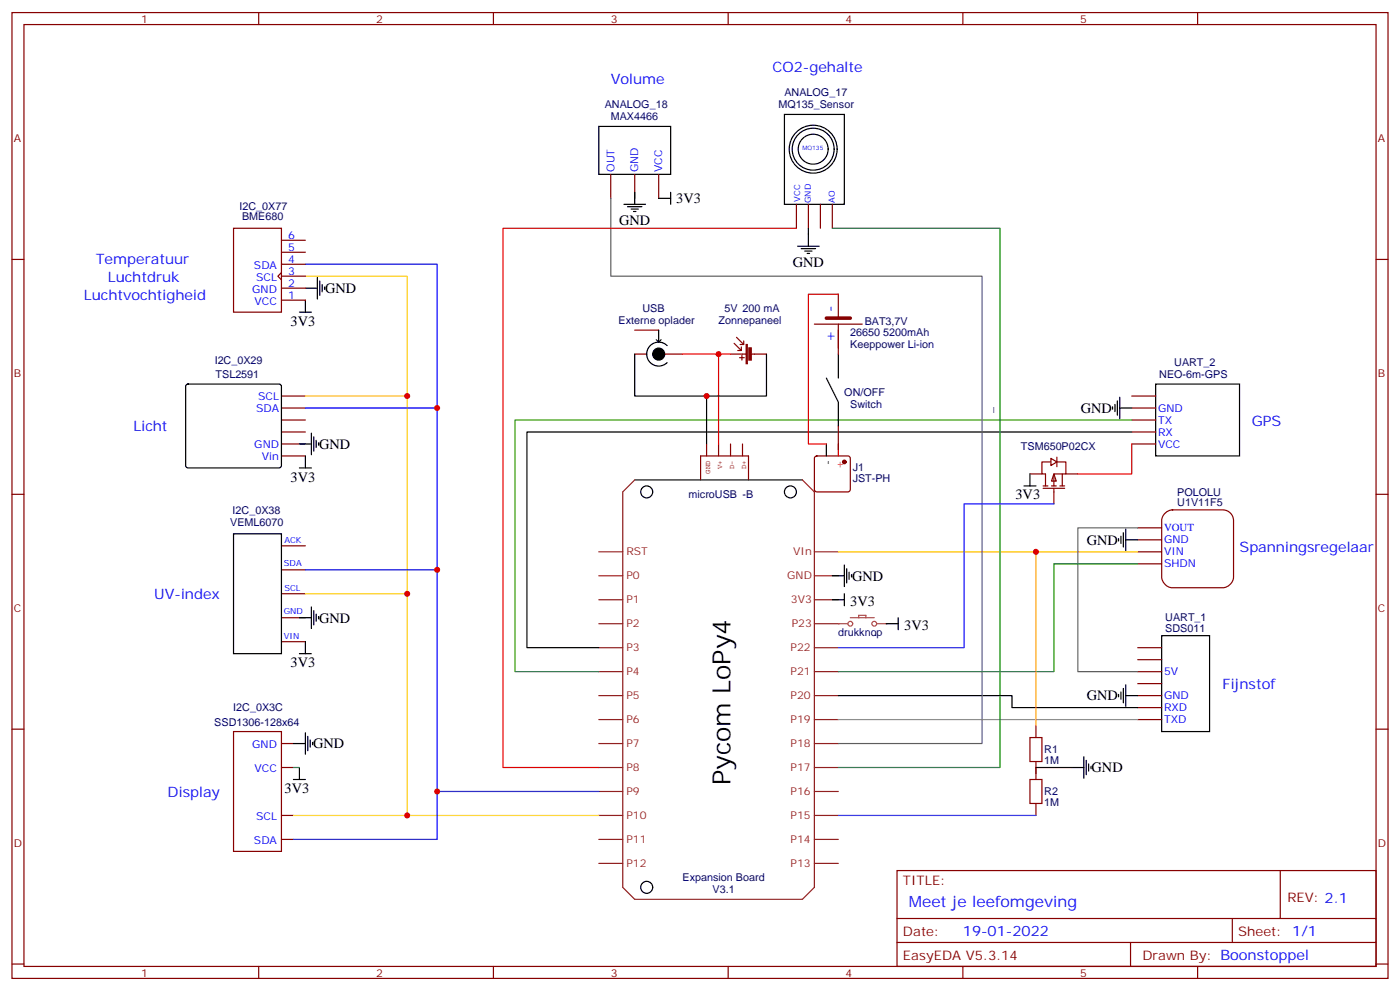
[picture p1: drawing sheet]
<svg xmlns="http://www.w3.org/2000/svg" width="412mm" height="292mm" viewBox="0 0 412 292" stroke-linecap="round" stroke-linejoin="round" font-family="sans-serif">
<g fill="none" stroke="#870000" stroke-width=".35">
<path d="M3.5 3.7h405.4v284.3h-405.4zM7.1 7.2h398.2v277.3h-398.2zM76.2 3.7v3.5M145.3 3.7v3.5M214.5 3.7v3.5M283.6 3.7v3.5M352.8 3.7v3.5M179.9 51.3v7.1M187 51.3v7.1M194 51.3v7.1M3.5 76.4h3.6M234.6 60.1v7.1"/>
<path d="M238.1 60.1v7.1M241.7 60.1v7.1M245.2 60.1v7.1M405.3 76.4h3.6M187 97.2h7M239.9 95.4h14.1M246.9 86.6v7.1M246.9 95.4v8.8M82.9 116.6h7.1M187 104.2h3.5M195.8 104.2h5.3M333.4 116.6h7"/>
<path d="M82.9 134.2h7.1M82.9 130.7h7.1M82.9 127.2h7.1M82.9 123.6h7.1M82.9 120.1h7.1M240.1 134.4l.5-.2h9.2l.5 .2 .2 .5v9.2l-.3 .5-.4 .2h-9.2l-.5-.2-.2-.5v-9.2zM246.9 125.4v7.1M333.4 130.7h7M333.4 127.2h7M333.4 123.6h7M333.4 120.1h7M3.5 145.5h3.6"/>
<path d="M405.3 145.5h3.6M82.9 174.8h7.1M82.9 167.7h7.1M82.9 160.7h7.1M82.9 188.9h7.1M82.9 181.9h7.1M335.1 190.7h7.1M335.1 194.2h7.1M335.1 197.7h7.1M3.5 214.7h3.6M68.8 215.4h14.1v35.2h-14.1zM82.9 218.9h3.5"/>
<path d="M335.1 201.3h7.1M335.1 204.8h7.1M335.1 208.3h7.1M335.1 211.8h7.1M405.3 214.7h3.6M82.9 226h3.5M82.9 247.1h3.5M82.9 240.1h3.5M264.2 256.3h141.1v28.2h-141.1zM377.1 256.3v14.1M264.2 270.4h141.1M264.2 277.5h141.1"/>
<path d="M333 277.5v7M363 270.4v7.1M3.5 283.8h3.6M76.2 284.5v3.5M145.3 284.5v3.5M214.5 284.5v3.5M283.6 284.5v3.5M352.8 284.5v3.5M405.3 283.8h3.6"/>
</g>
<g fill="none" stroke="#8c2424" stroke-width=".35">
<path d="M187 141.3l-3.6 3.5v116.4l3.6 3.6h49.4l3.5-3.6v-116.4l-3.5-3.5M176.4 162.5h7M176.4 169.5h7M176.4 176.6h7M239.9 162.5h7M239.9 169.5h7M239.9 176.6h7M176.4 183.6h7M176.4 190.7h7M176.4 197.7h7M239.9 183.6h7M239.9 190.7h7"/>
<path d="M239.9 197.7h7M176.4 204.8h7M176.4 211.8h7M176.4 218.9h7M239.9 204.8h7M239.9 211.8h7M239.9 218.9h7M176.4 226h7M176.4 233h7M239.9 226h7M239.9 233h7M176.4 240.1h7"/>
<path d="M176.4 247.1h7M176.4 254.2h7M239.9 240.1h7M239.9 247.1h7M239.9 254.2h7"/>
</g>
<g fill="none" stroke="#000" stroke-width=".35">
<path d="M176.4 37.2h21.2v14.1h-21.2zM231.1 33.7h17.6v26.4h-17.6zM187 56.6v3.5M194 58.4h3.6M197.6 56.6v3.5M183.8 60.1h6.3M184.9 60.9h4.2M185.9 61.6h2.1M186.6 62.3h.7M234.9 72.5h6.4M236 73.2h4.2M237.1 73.9h2.1"/>
<path d="M237.8 74.6h.7M238.1 69v3.5M88.2 91.9h3.5M90 88.4v3.5M90 84.8h3.5M93.5 81.7v6.3M94.2 82.7v4.3M94.9 83.8v2.1M95.6 84.5v.7M194 97.2v3.5l-.7-.7M54.9 113.3l.5-.2h26.8l.5 .2 .2 .5v23.3l-.2 .5-.5 .2h-26.8l-.5-.3-.2-.4v-23.3zM187 104.2v12.4h21.1v14.1"/>
<path d="M194.7 100l-.7 .7M196.5 101.8a3.5 3.5 0 0 0-5-.1 3.5 3.5 0 0 0 0 5 3.5 3.5 0 0 0 5 0M225.8 104.2v12.4h-17.7M243.4 111.3l3.5 7.1v7M246.9 104.2v7.1M327.7 119.8v.7M328.4 119.1v2.1M329.1 118v4.2M329.8 116.9v6.4M340.4 113.1h24.7v21.1h-24.7zM88.2 130.7h3.5M88.2 137.8h3.5"/>
<path d="M90 134.2v3.6M91.7 127.5v6.4M92.4 128.6v4.2M93.1 129.6v2.2M93.8 130.4v.7M243.4 130.7v3.5M329.8 120.1h3.6M333.4 127.2h-178.2v63.5h21.2M68.8 157.2h14.1v35.2h-14.1zM187 141.3h49.4M91.7 178.7v6.3M92.4 179.7v4.3"/>
<path d="M245.2 169.5h3.5M245.2 176.6h3.5M248.7 166.3v6.4M248.7 174.8v3.5M249.4 167.4v4.2M250.1 168.5v2.1M250.8 169.2v.7M88.2 181.9h3.5M88.2 192.4h3.5M90 188.9v3.5M93.1 180.8v2.1M93.8 181.5v.7"/>
<path d="M342.2 187.1h14.1v28.3h-14.1zM86.4 218.9h3.6M90 215.7v6.4M90.7 216.8v4.2M91.4 217.8v2.2M92.1 218.5v.8M246.9 204.8h51.2v3.5h37M329.5 204.4v.7M330.2 203.7v2.1M330.9 202.7v4.2M331.6 204.8h3.5M331.6 201.6v6.4"/>
<path d="M86.4 229.5h3.6M88.2 226v3.5"/>
<circle cx="239.5" cy="43.9" r="7.1"/>
<circle cx="239.5" cy="43.9" r="4.4"/>
<circle cx="239.5" cy="43.9" r="6.2"/>
<circle cx="190.5" cy="144.8" r="1.76"/>
<circle cx="232.8" cy="144.8" r="1.76"/>
<circle cx="190.5" cy="261.2" r="1.76"/>
</g>
<path d="M86.4 226h1.8" fill="none" stroke="#008700" stroke-width=".35"/>
<path d="M90 81.3h29.9v158.8h56.5M90 116.6h29.9M90 174.8h29.9M86.4 240.1h33.5" fill="none" stroke="#fc0" stroke-width=".35"/>
<path d="M90 77.8h38.8v155.2h47.6M90 120.1h38.8M90 167.7h38.8M128.8 233v14.1h-42.4" fill="none" stroke="#00f" stroke-width=".35"/>
<path d="M333.4 123.6h-181.7v74.1h24.7" fill="none" stroke="#390" stroke-width=".35"/>
<path d="M246.9 211.8h88.2" fill="none" stroke="#999" stroke-width=".35"/>
<path d="M243.4 93.7h7.1" fill="none" stroke="#870000" stroke-width="1.1"/>
<circle cx="248.7" cy="136" r=".53" fill="#870000" stroke="#870000" stroke-width=".35"/>
<path d="M246.9 86.6h-8.8v44.1h5.3M201.1 104.2h10.6v26.5M211.7 104.2h3.5M246.9 130.7v3.5" fill="none" stroke="#f00" stroke-width=".35"/>
<g fill="none" stroke="#850000" stroke-width=".35">
<path d="M217 99.3l2.1 2.1M215.2 104.2h4.6M216.3 101.1l2.1 2.1M217.8 105.3h1.5M218.4 102.1v1.1h-1.1M218.5 104.6v1.4M219.1 100.4v1h-1.1M221.2 104.2h4.6M208.1 130.7v3.5M211.7 130.7v3.5M215.2 130.7v3.5M218.7 130.7v3.5"/>
<path d="M206.4 141.3v-7.1h14.1v7.1"/>
</g>
<g fill="#850000" stroke="#850000" stroke-width=".35">
<path d="M219.8 101.4h.3v5.7h-.3z"/>
<path d="M220.6 102.4h.7v3.6h-.7z"/>
</g>
<circle cx="194" cy="104.2" r="1.76" fill="#000" stroke="#000" stroke-width=".35"/>
<path d="M246.9 183.6h2.9M250.5 181.9h7M251.2 183.6a.71 .71 0 0 0-1-.6 .71 .71 0 0 0-.2 1.1 .71 .71 0 0 0 1.1-.2l.1-.3M252.9 181.9v-.7h2.2v.7M261.1 183.6h-2.9a.71 .71 0 0 0-.9-.6 .71 .71 0 0 0-.3 1.1 .71 .71 0 0 0 1.2-.2v-.3" fill="none" stroke="#a64a4a" stroke-width=".35"/>
<g fill="#a64a4a">
<circle cx="261.1" cy="183.6" r=".18"/>
<circle cx="246.9" cy="183.6" r=".18"/>
</g>
<path d="M261.1 183.6h3.5M264.6 181.9v3.5" fill="none" stroke="#000" stroke-width=".35"/>
<path d="M343 151.3a3.4 3.4 0 0 1 2.4-1.2h14.8a3.2 3.2 0 0 1 3.2 3.2v16.6a3.4 3.4 0 0 1-3.2 3.1h-14.8a3.4 3.4 0 0 1-3.2-3.1v-16.6l.1-.7z" fill="#fff" stroke="#870000" stroke-width=".35"/>
<g fill="none" stroke="#870000" stroke-width=".35">
<path d="M68.8 67.2h14.1v24.7h-14.1zM82.9 77.8h7.1M82.9 74.3h7.1M82.9 70.7h7.1M82.9 80.3l-1.1 1 1.1 1.1M82.9 88.4h7.1M82.9 84.8h7.1M82.9 81.3h7.1M303.4 139.5h3.5M309.4 136h-2.5v3.5h1.1v3.6M310.4 139.5l.7 2.1h-1.4zM311.1 136h2.9v3.5h-1.1v3.6"/>
<path d="M312.9 139.5h-2.5v3.6M314 139.5h3.5M307.3 143.8h6.3M307.3 143.1h1.4M309.7 143.1h1.4M310.4 143.8v4.5M312.2 143.1h1.4M335.1 155.4h7.1M335.1 158.9h7.1M335.1 162.5h7.1M335.1 166h7.1M305.2 213.6v3.5"/>
<path d="M305.2 224.2v5.3M305.2 236.5v3.6"/>
</g>
<path d="M246.9 162.5h88.2M305.2 162.5v51.1" fill="none" stroke="#f90" stroke-width=".35"/>
<path d="M238.1 67.2v1.8M329.5 158.6v.7M330.2 157.9v2.1M330.9 156.8v4.2M331.6 158.9h3.5M331.6 155.8v6.3M315.7 226h3.6M319.3 222.8v6.3M320 223.8v4.3M320.7 224.9v2.1M321.4 225.6v.7" fill="none" stroke="#000" stroke-width=".35"/>
<path d="M179.9 58.4v22.9h109.4v137.6h-42.4M335.1 155.4h-17.6v42.3h17.6" fill="none" stroke="#666" stroke-width=".35"/>
<path d="M245.2 67.2h49.4v158.8h-47.7M335.1 166h-24.7v31.7h-63.5" fill="none" stroke="#008700" stroke-width=".35"/>
<path d="M303.4 217.1h3.5v7.1h-3.5zM303.4 229.5h3.5v7h-3.5z" fill="none" stroke="#a10000" stroke-width=".35"/>
<path d="M246.9 240.1h58.3" fill="none" stroke="#33f" stroke-width=".35"/>
<path d="M305.2 226h10.5" fill="none" stroke="#300" stroke-width=".35"/>
<path d="M309.6 134.9l1.7 1.1-1.7 1.1z" fill="#fff" stroke="#870000" stroke-width=".35"/>
<path d="M311.3 134.6v2.8" fill="none" stroke="#870000" stroke-width=".35"/>
<path d="M303.4 139.5v3.6M301.6 143.1h3.6" fill="none" stroke="#000" stroke-width=".35"/>
<path d="M234.6 67.2h-86.4v158.8h28.2M333.4 130.7v8.8h-15.9" fill="none" stroke="#f00" stroke-width=".35"/>
<path d="M310.4 148.3h-26.4v42.4h-37.1" fill="none" stroke="#30f" stroke-width=".35"/>
<g fill="#c00">
<circle cx="119.9" cy="116.6" r=".88"/>
<circle cx="119.9" cy="174.8" r=".88"/>
<circle cx="119.9" cy="240.1" r=".88"/>
<circle cx="208.1" cy="116.6" r=".88"/>
<circle cx="211.7" cy="104.2" r=".88"/>
<circle cx="305.2" cy="162.5" r=".88"/>
<circle cx="128.8" cy="233" r=".88"/>
<circle cx="128.8" cy="167.7" r=".88"/>
<circle cx="128.8" cy="120.1" r=".88"/>
</g>
<text font-size="7.4" x="215.2" y="231.2" transform="rotate(-90 215.2 231.2)">Pycom LoPy4</text>
<text font-size="4.6" fill="#00f" x="267.8" y="266.9">Meet je leefomgeving</text>
<g font-size="4.2" fill="#00f">
<text x="227.5" y="21.3">CO2-gehalte</text>
<text x="179.9" y="24.9">Volume</text>
<text x="28.2" y="77.8">Temperatuur</text>
<text x="31.7" y="83.1">Luchtdruk</text>
<text x="24.7" y="88.4">Luchtvochtigheid</text>
<text x="245.9" y="91.9" transform="rotate(-90 245.9 91.9)">-</text>
<text x="245.9" y="100.7" transform="rotate(-90 245.9 100.7)">+</text>
<text x="368.7" y="125.4">GPS</text>
<text x="39.3" y="127">Licht</text>
<text x="365.1" y="162.5">Spanningsregelaar</text>
<text x="45.4" y="176.4">UV-index</text>
<text x="360.1" y="202.8">Fijnstof</text>
<text x="49.4" y="234.8">Display</text>
<text x="283.6" y="275.7">19-01-2022</text>
</g>
<g font-size="4.2">
<text x="199.2" y="59.8">3V3</text>
<text x="182.4" y="66.2">GND</text>
<text x="233.5" y="78.6">GND</text>
<text x="95.8" y="86.3">GND</text>
<text x="85.6" y="96">3V3</text>
<text x="318.4" y="121.5">GND</text>
<text x="94" y="132.1">GND</text>
<text x="85.6" y="141.8">3V3</text>
<text x="299.1" y="146.9">3V3</text>
<text x="320.1" y="160.3">GND</text>
<text x="251" y="170.9">GND</text>
<text x="250.5" y="178.3">3V3</text>
<text x="94" y="183.3">GND</text>
<text x="266.3" y="185.4">3V3</text>
<text x="85.6" y="196.5">3V3</text>
<text x="320.1" y="206.2">GND</text>
<text x="92.3" y="220.3">GND</text>
<text x="321.6" y="227.3">GND</text>
<text x="83.8" y="233.5">3V3</text>
</g>
<g font-size="3.9" fill="#800">
<text x="266" y="260.5">TITLE:</text>
<text x="379.2" y="265.5">REV: 2.1</text>
<text x="266" y="275.7">Date:</text>
<text x="364.8" y="275.7">Sheet: 1/1</text>
<text x="266" y="282.8">EasyEDA V5.3.14</text>
<text x="336.5" y="282.8">Drawn By: Boonstoppel</text>
</g>
<g font-size="3.2" fill="#800">
<text x="41.6" y="6.7">1</text>
<text x="110.8" y="6.7">2</text>
<text x="179.9" y="6.7">3</text>
<text x="249.1" y="6.7">4</text>
<text x="318.2" y="6.7">5</text>
<text x="4.1" y="41.8">A</text>
<text x="405.9" y="41.8">A</text>
<text x="4.1" y="110.9">B</text>
<text x="405.9" y="110.9">B</text>
<text x="4.1" y="180.1">C</text>
<text x="405.9" y="180.1">C</text>
<text x="4.1" y="249.2">D</text>
<text x="405.9" y="249.2">D</text>
<text x="41.6" y="287.5">1</text>
<text x="110.8" y="287.5">2</text>
<text x="179.9" y="287.5">3</text>
<text x="249.1" y="287.5">4</text>
<text x="318.2" y="287.5">5</text>
</g>
<g font-size="3.2" fill="#000080">
<text x="231.1" y="28.4">ANALOG_17</text>
<text x="178.2" y="31.9">ANALOG_18</text>
<text x="179.9" y="35.5">MAX4466</text>
<text x="229.3" y="31.9">MQ135_Sensor</text>
<text x="70.6" y="61.9">I2C_0X77</text>
<text x="71.3" y="64.8">BME680</text>
<text x="182.2" y="95.4">Externe oplader</text>
<text x="189.3" y="91.9">USB</text>
<text x="211.7" y="95.4">Zonnepaneel</text>
<text x="213.4" y="91.9">5V 200 mA</text>
<text x="254.7" y="95.7">BAT3,7V</text>
<text x="250.5" y="99">26650 5200mAh</text>
<text x="63.2" y="107.1">I2C_0X29</text>
<text x="250.5" y="102.5">Keeppower Li-ion</text>
<text x="345.9" y="107.8">UART_2</text>
<text x="63.5" y="111.3">TSL2591</text>
<text x="341.5" y="111.3">NEO-6m-GPS</text>
<text x="248.7" y="116.6">ON/OFF</text>
<text x="250.5" y="120.1">Switch</text>
<text x="292.5" y="121.6" transform="rotate(-90 292.5 121.6)">_</text>
<text x="300.7" y="132.5">TSM650P02CX</text>
<text x="251.2" y="141.8">JST-PH</text>
<text x="251.2" y="138.5">J1</text>
<text x="202.8" y="146.6">microUSB -B</text>
<text x="346.8" y="149">U1V11F5</text>
<text x="346.8" y="145.9">POLOLU</text>
<text x="67.8" y="154.8">VEML6070</text>
<text x="68.5" y="151.2">I2C_0X38</text>
<text x="343.3" y="182.9">UART_1</text>
<text x="246.9" y="187.1">drukknop</text>
<text x="257.5" y="187.1">.</text>
<text x="343.3" y="186.1">SDS011</text>
<text x="68.7" y="209.4">I2C_0X3C</text>
<text x="63.1" y="213.6">SSD1306-128x64</text>
<text x="307.6" y="221.8">R1</text>
<text x="307.6" y="225">1M</text>
<text x="307.6" y="237.4">1M</text>
<text x="307.6" y="234.1">R2</text>
<text x="201.1" y="259.5">Expansion Board</text>
<text x="209.9" y="263">V3.1</text>
</g>
<g font-size="3.2" fill="#00f">
<text x="181" y="50.6" transform="rotate(-90 181 50.6)">OUT</text>
<text x="188" y="50.6" transform="rotate(-90 188 50.6)">GND</text>
<text x="195.1" y="50.6" transform="rotate(-90 195.1 50.6)">VCC</text>
<text x="84.8" y="70.4">6</text>
<text x="84.8" y="77.4">4</text>
<text x="84.8" y="73.9">5</text>
<text x="74.8" y="79.2">SDA</text>
<text x="75.4" y="82.7">SCL</text>
<text x="84.8" y="81">3</text>
<text x="74.3" y="86.3">GND</text>
<text x="75" y="89.8">VCC</text>
<text x="84.8" y="88">1</text>
<text x="84.8" y="84.5">2</text>
<text x="76" y="117.7">SCL</text>
<text x="75.4" y="121.2">SDA</text>
<text x="341.1" y="121.2">GND</text>
<text x="341.1" y="124.7">TX</text>
<text x="74.9" y="131.8">GND</text>
<text x="341.1" y="128.2">RX</text>
<text x="341.1" y="131.8">VCC</text>
<text x="77.2" y="135.3">Vin</text>
<text x="342.9" y="156.5">VOUT</text>
<text x="342.9" y="160">GND</text>
<text x="342.9" y="163.5">VIN</text>
<text x="342.9" y="167">SHDN</text>
<text x="342.9" y="198.8">5V</text>
<text x="342.9" y="205.8">GND</text>
<text x="342.9" y="209.4">RXD</text>
<text x="342.9" y="212.9">TXD</text>
<text x="74.3" y="220.3">GND</text>
<text x="75" y="227.4">VCC</text>
<text x="75.4" y="241.5">SCL</text>
<text x="74.8" y="248.5">SDA</text>
</g>
<text font-size="3.2" x="244.8" y="137" transform="rotate(-90 244.8 137)">-</text>
<text font-size="3.2" fill="#f00" x="248.4" y="138.1" transform="rotate(-90 248.4 138.1)">+</text>
<g font-size="3.2" fill="#8d2323">
<text x="184.5" y="163.5">RST</text>
<text x="233.7" y="163.5">VIn</text>
<text x="184.5" y="170.6">P0</text>
<text x="231.9" y="170.6">GND</text>
<text x="184.5" y="177.6">P1</text>
<text x="233" y="177.6">3V3</text>
<text x="184.5" y="184.7">P2</text>
<text x="233.2" y="184.7">P23</text>
<text x="184.5" y="191.7">P3</text>
<text x="232.9" y="191.7">P22</text>
<text x="184.5" y="198.8">P4</text>
<text x="232.9" y="198.8">P21</text>
<text x="184.5" y="205.8">P5</text>
<text x="232.9" y="205.8">P20</text>
<text x="184.5" y="212.9">P6</text>
<text x="232.9" y="212.9">P19</text>
<text x="184.5" y="220">P7</text>
<text x="232.9" y="220">P18</text>
<text x="184.5" y="227">P8</text>
<text x="232.9" y="227">P17</text>
<text x="184.5" y="234.1">P9</text>
<text x="232.9" y="234.1">P16</text>
<text x="184.5" y="241.1">P10</text>
<text x="232.9" y="241.1">P15</text>
<text x="184.5" y="248.2">P11</text>
<text x="232.9" y="248.2">P14</text>
<text x="184.5" y="255.2">P12</text>
<text x="232.9" y="255.2">P13</text>
</g>
<g font-size="2.5" fill="#00f">
<text x="235.7" y="59.4" transform="rotate(-90 235.7 59.4)">VCC</text>
<text x="238.8" y="59.8" transform="rotate(-90 238.8 59.8)">GND</text>
<text x="245.9" y="59.8" transform="rotate(-90 245.9 59.8)">AO</text>
<text x="83.8" y="160">ACK</text>
<text x="83.6" y="166.7">SDA</text>
<text x="83.8" y="174.1">SCL</text>
<text x="83.6" y="180.8">GND</text>
<text x="83.6" y="188.2">VIN</text>
</g>
<g font-size="2.1" fill="#840000">
<text x="209.2" y="139.5" transform="rotate(-90 209.2 139.5)">GND</text>
<text x="212.7" y="138.2" transform="rotate(-90 212.7 138.2)">V+</text>
<text x="216.3" y="138.2" transform="rotate(-90 216.3 138.2)">D-</text>
<text x="219.8" y="138.2" transform="rotate(-90 219.8 138.2)">D+</text>
</g>
<text font-size="1.8" fill="#00f" x="236.4" y="44.3">MQ135</text>
</svg>
